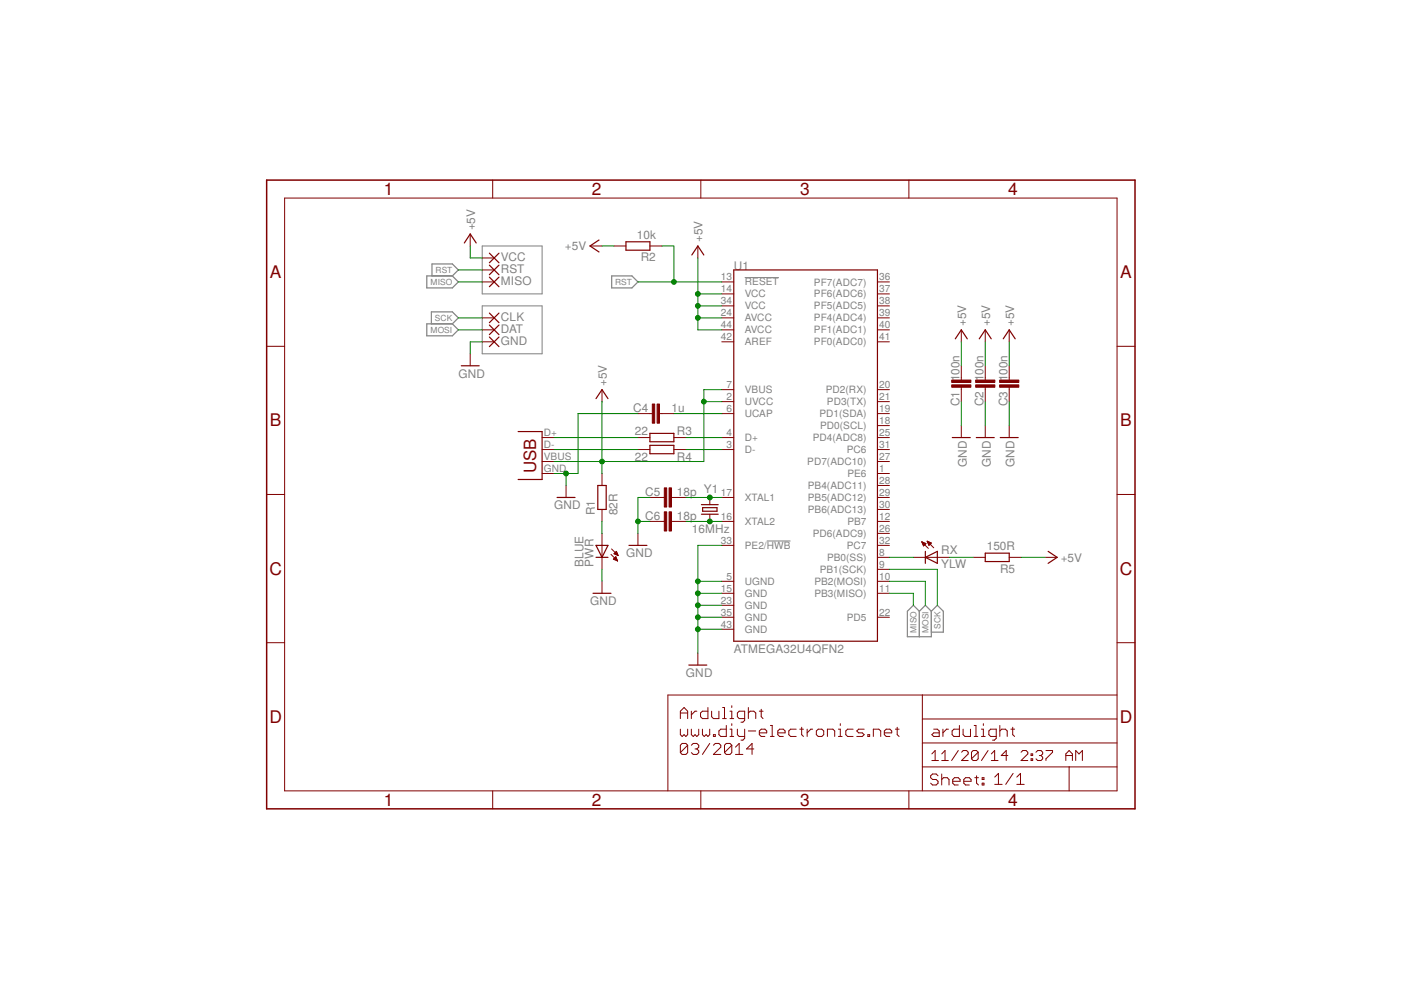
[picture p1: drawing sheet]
<svg xmlns="http://www.w3.org/2000/svg" width="297mm" height="210mm" viewBox="0 0 297 210" stroke-linecap="round" stroke-linejoin="round" font-family="sans-serif">
<path d="M102.2 52.2h12.7v10.1h-12.7zM157.9 58.8h7.2M102.2 64.9h12.7v10.1h-12.7zM162.6 114.7h5" fill="none" stroke="#808080" stroke-width=".21"/>
<path d="M90.5 58.5h5.4l1.3 1.3-1.3 1.2h-5.4zM91.6 58.5v-2.5h4.3l1.3 1.2-1.3 1.3M129.7 58.5h4.3l1.3 1.3-1.3 1.2h-4.3zM90.5 68.7h5.4l1.3 1.2-1.3 1.3h-5.4zM91.5 68.7v-2.6h4.4l1.3 1.3-1.3 1.3M194.9 129.6l1.3-1.3 1.3 1.3M194.9 129.6l-1.2-1.3-1.3 1.3v5.4h5.1v-5.4M194.9 129.6v5.4M197.5 129.6l1.2-1.3 1.3 1.3v4.4h-2.5" fill="none" stroke="#808080" stroke-width=".25"/>
<g fill="none" stroke="#800000" stroke-width=".21">
<path d="M104.5 38.2v3.8M148.6 38.2v3.8M192.7 38.2v3.8M60.3 42h176.5v125.7h-176.5zM99.7 49.6v2.6M102.2 59.8h2.6M102.2 57.2h2.6M102.2 54.7h2.6M125.1 52.2h2.5M130.2 52.2h2.5M137.8 52.2h2.5M148 52.2v2.5"/>
<path d="M153 59.8h2.6M186 59.8h2.6M56.5 73.4h3.8M99.7 75v2.6M102.2 72.5h2.6M102.2 67.4h2.6M102.2 69.9h2.6M153 72.5h2.6M153 67.4h2.6M153 69.9h2.6M153 64.9h2.6M153 62.3h2.6"/>
<path d="M186 72.5h2.6M186 67.4h2.6M186 69.9h2.6M186 64.9h2.6M186 62.3h2.6M203.8 69.9v2.6M203.8 77.6v3M208.9 69.9v2.6M208.9 77.6v3M214 69.9v2.6M214 77.6v3M236.8 73.4h3.8"/>
<path d="M114.9 92.8h2.6M114.9 95.3h2.6M114.9 97.9h2.6M127.6 82.6v2.6M135.3 92.8h2.5M135.3 95.3h2.5M135.3 87.7h3M139.8 87.7h3.1M142.9 92.8h2.5M142.9 95.3h2.5M153 92.8h2.6M153 95.3h2.6"/>
<path d="M153 87.7h2.6M153 82.6h2.6M153 85.2h2.6M186 92.8h2.6M186 95.3h2.6M186 90.2h2.6M186 87.7h2.6M186 82.6h2.6M186 85.2h2.6M186 97.9h2.6M203.8 82.1v3.1M203.8 90.2v2.6"/>
<path d="M208.9 82.1v3.1M208.9 90.2v2.6M214 82.1v3.1M214 90.2v2.6M56.5 104.8h3.8M114.9 100.4h2.6M120 102.9v2.6M127.6 100.4v2.5M127.6 108v2.6M127.6 113.1v7.6M129.5 117.5l1.4 1.4M129.7 116.4l1.4 1.4"/>
<path d="M130 118.6l.9 .3M130 118.6h.8M130.2 118.4h.5M130.2 117.3h.7M130.3 117.5h.6M130.3 118.3h.4M130.3 118.7h.5M130.4 117.2h.4M130.4 118.2h.2M130.5 117.1h.3M130.5 118.1h.1M130.6 118l.3 .9"/>
<path d="M130.6 118l-.6 .6M130.6 117.6h.4M130.6 117h.1M130.6 118.8h.3M130.7 116.9l.4 .9-.9-.4zM130.9 117.7h.1M130.9 118.9h.1M135.3 113.1v2.5M137.8 105.5h3M137.8 110.6h3M142.4 105.5h3M142.4 110.6h3"/>
<path d="M150.5 105.5v1.5M150.5 109v1.6M153 105.5h2.6M153 110.6h2.6M153 115.6h2.6M186 118.2h2.6M186 102.9h2.6M186 105.5h2.6M186 108h2.6M186 110.6h2.6M186 115.6h2.6M186 113.1h2.6"/>
<path d="M186 100.4h2.6M193.7 118.2h7.6M195.4 114.9l.9 .4-.5 .5zM195.4 114.9l1.4 1.4M195.5 114.9h.1M195.5 115h.4M195.6 115.2h.6M195.6 115.3h.7M195.7 115.4h.5M195.7 115.5h.3M195.8 115.7h.1M196.6 114.7l1.4 1.4"/>
<path d="M196.6 114.7l.9 .4-.5 .5zM196.6 114.8h.1M196.7 114.9h.3M196.7 115h.6M196.8 115.2h.6M196.8 115.3h.5M196.9 115.4h.3M196.9 115.5h.2M206.4 118.2h2.5M214 118.2h2.5M221.6 118.2h2.5M236.8 104.8h3.8"/>
<path d="M56.5 136.3h3.8M127.6 123.3v2.5M148 138.5v2.5M153 125.8h2.6M153 128.3h2.6M153 130.9h2.6M153 133.4h2.6M153 123.3h2.6M186 125.8h2.6M186 130.9h2.6M186 120.7h2.6M186 123.3h2.6"/>
<path d="M236.8 136.3h3.8M144.3 152.4v-1.6l.7-.8 .8 .8v1.6M144.3 154.6v1.2l.3 .3 .4-.3 .4 .3 .4-.3v-1.2M144.3 151.2h1.5M145.8 158l-.4-.4h-.8l-.3 .4v1.6M145.8 158v1.6l-.4 .4h-.8l-.3-.4M145.8 158l-1.5 1.6M146.6 150.8v1.6M146.6 154.6v1.2l.4 .3 .4-.3 .3 .3 .4-.3v-1.2M146.6 158l.4-.4h.7l.4 .4v.4l-.4 .4M147.4 158.8h.3M147.7 150.8h-.3l-.8 .8"/>
<path d="M147.7 158.8l.4 .4v.4l-.4 .4h-.7l-.4-.4M148.9 154.6v1.2l.4 .3 .4-.3 .4 .3 .4-.3v-1.2M150.1 150v2.4h-1.2l-.4-.4v-.8l.4-.4h1.2M150.5 157.6l-1.6 2.4M150.9 150.8v1.2l.4 .4h1.1v-1.6M151.3 155.8h.4v.3h-.4zM151.3 158l.4-.4h.7l.4 .4v.4l-1.5 1.6h1.5M153.2 152.4h.8M153.2 150h.4v2.4M154 153.8v2.3h-1.2l-.4-.3v-.8l.4-.4h1.2M154.8 150.8h.4v1.6M154.8 152.4h.8"/>
<path d="M154.8 154.6h.4v1.5M154.8 156.1h.8M155.2 158l-.4-.4h-.8l-.4 .4v1.6M155.2 149.6v.4M155.2 153.4v.4M155.2 158v1.6l-.4 .4h-.8l-.4-.4M155.2 158l-1.6 1.6M155.9 160h1.6M155.9 158.4l.8-.8v2.4M156.3 154.6v1.2l.4 .3h1.2M157.9 152.4h-1.2l-.4-.4v-.8l.4-.4h1.2v1.9l-.4 .4h-.4M157.9 154.6v1.9l-.4 .4h-.4"/>
<path d="M158.7 151.2l.3-.4h.8l.4 .4v1.2M158.7 150v2.4M158.7 155h1.5M159.8 158.8h-1.5l1.1-1.2v2.4M161 150.8h.8M161 155.4h1.6v-.4l-.4-.4h-.8l-.4 .4v.8l.4 .3h.8M161.4 150.4v1.6l.4 .4M163.3 156.1h.8M163.3 153.8h.4v2.3M164.9 155.4h1.6v-.4l-.4-.4h-.8l-.4 .4v.8l.4 .3h.8M168.8 154.6h-1.2l-.4 .4v.8l.4 .3h1.2M169.6 154.6h.7"/>
<path d="M170 154.2v1.6l.3 .3M171.1 154.6v1.5M172.3 154.6h-.4l-.8 .8M173.1 155l.4-.4h.7l.4 .4v.8l-.4 .3h-.7l-.4-.3zM175.4 156.1v-1.5h1.2l.4 .4v1.1M177.8 156.1h.7M177.8 154.6h.4v1.5M178.2 153.4v.4M180.9 154.6h-1.2l-.4 .4v.8l.4 .3h1.2M183.2 154.6h-1.1l-.4 .4 .4 .4h.7l.4 .4-.4 .3h-1.1M184 155.8h.4v.3h-.4zM185.2 156.1v-1.5h1.1l.4 .4v1.1"/>
<path d="M187.5 155.4h1.6v-.4l-.4-.4h-.8l-.4 .4v.8l.4 .3h.8M189.8 154.6h.8M190.2 154.2v1.6l.4 .3M195.6 147.4v20.3M195.6 157.5h41.2M195.6 152.4h41.2M197.6 159.9l.7-.8v2.1M198 154.6h.7l.4 .4v1.1h-1.1l-.4-.3 .4-.4h1.1M199.7 159.9l.7-.8v2.1M199.9 154.6v1.5M201.1 154.6h-.4l-.8 .8M203.2 159.1l-1.4 2.1"/>
<path d="M203.4 153.8v2.3h-1.2l-.3-.3v-.8l.3-.4h1.2M203.9 159.5l.3-.4h.7l.4 .4v.4l-1.4 1.3h1.4M204.2 154.6v1.2l.4 .3h1.2v-1.5M206.5 156.1h.8M206.5 153.8h.4v2.3M207.4 159.5v1.4l-.4 .3h-.7l-.3-.3M207.4 159.5l-.4-.4h-.7l-.3 .4v1.4M207.4 159.5l-1.4 1.4M208.1 156.1h.8M208.1 154.6h.4v1.5M208.5 153.4v.4M209.5 159.1l-1.4 2.1"/>
<path d="M210.2 159.9l.7-.8v2.1M211.2 156.1h-1.2l-.3-.3v-.8l.3-.4h1.2v1.9l-.4 .4h-.4M212 155l.4-.4h.8l.4 .4v1.1M212 153.8v2.3M214.3 154.6h.8M214.7 154.2v1.6l.4 .3M216.5 159.5l.4-.4h.7l.3 .4v.4l-1.4 1.3h1.4M218.6 159.9h.3v.3h-.3zM219.6 159.5l.4-.4h.7l.4 .4v.4l-.4 .3M221.8 159.1h1.4v.4l-1.4 1.4v.3M236.8 147.4h-95.2v20.3M104.5 167.7v3.8"/>
<path d="M148.6 167.7v3.8M192.7 167.7v3.8M195.6 162.6h41.2M197.6 161.2h1.4M198.9 164.5l-.4-.4h-.8l-.4 .4v.4l.4 .4h.8l.4 .4v.4l-.4 .3h-.8l-.4-.3M199.7 161.2h1.4M199.7 164.1v2.3M199.7 165.3l.3-.4h.8l.4 .4v1.1M202 165.7h1.6v-.4l-.4-.4h-.8l-.4 .4v.8l.4 .3h.8M204.3 165.7h1.6v-.4l-.4-.4h-.8l-.4 .4v.8l.4 .3h.8M206.7 164.9h.8M207.1 164.5v1.6l.4 .3"/>
<path d="M208.2 164.9h.4v.4h-.4zM208.2 166.1h.4v.3h-.4zM210.2 161.2h1.4M210.9 164.8l.8-.8v2.3M210.9 166.3h1.6M213.7 160.2h-1.4l1-1.1v2.1M214.8 164l-1.6 2.3M215.6 166.3h1.5M215.6 164.8l.8-.8v2.3M218.6 160.9h.3v.3h-.3zM220.4 160.2h.3M220.7 160.2l.4 .3v.4l-.4 .3h-.7l-.4-.3"/>
<path d="M226 160.2h1.4M226 161.2v-1.3l.7-.8 .7 .8v1.3M226.7 162.6v5.1M228.1 161.2v-2.1l.7 .8 .7-.8v2.1"/>
</g>
<g fill="none" stroke="#800000" stroke-width=".25">
<path d="M98.4 51.5l1.3-1.9 1.3 1.9M103.8 56.2l2 2.1M103.8 58.8l2 2M103.8 53.7l2 2M105.8 56.2l-2 2.1M105.8 58.8l-2 2M105.8 53.7l-2 2M127 50.9l-1.9 1.3 1.9 1.2M132.7 51.3h5.1v1.7h-5.1zM146.7 54.1l1.3-1.9 1.2 1.9M155.6 57.2h30.4v78.8h-30.4zM97.8 77.6h3.8"/>
<path d="M103.8 71.5l2 2M103.8 68.9l2 2.1M103.8 66.4l2 2M105.8 71.5l-2 2M105.8 68.9l-2 2.1M105.8 66.4l-2 2M202.5 71.8l1.3-1.9 1.3 1.9M207.6 71.8l1.3-1.9 1.3 1.9M212.7 71.8l1.3-1.9 1.2 1.9M109.9 91.5h5v10.2h-5M126.4 84.5l1.2-1.9 1.3 1.9M137.8 91.9h5.1v1.8h-5.1z"/>
<path d="M137.8 94.4h5.1v1.8h-5.1zM201.9 92.8h3.8M207 92.8h3.8M212.1 92.8h3.8M118.1 105.5h3.8M126.4 115.6h2.5l-1.3 2.6zM126.4 118.2h2.5M126.7 102.9h1.8v5.1h-1.8zM133.3 115.6h3.9M148.7 107h3.6M148.7 109h3.6M149 107.6h3v.8h-3z"/>
<path d="M196.2 118.2l2.5-1.3v2.5zM196.2 116.9v2.5M208.9 117.3h5.1v1.8h-5.1zM222.2 116.9l1.9 1.3-1.9 1.2M125.7 125.8h3.8M146 141h3.9"/>
</g>
<g fill="#800000" stroke="#800000" stroke-width=".21">
<path d="M141.9 103.4h.5v4.1h-.5z"/>
<path d="M140.8 103.4h.6v4.1h-.6z"/>
<path d="M141.9 108.5h.5v4.1h-.5z"/>
<path d="M140.8 108.5h.6v4.1h-.6z"/>
<path d="M139.3 85.7h.5v4h-.5z"/>
<path d="M138.3 85.7h.5v4h-.5z"/>
<path d="M201.8 80.6h4v.5h-4z"/>
<path d="M201.8 81.6h4v.5h-4z"/>
<path d="M206.9 80.6h4v.5h-4z"/>
<path d="M206.9 81.6h4v.5h-4z"/>
<path d="M211.9 80.6h4.1v.5h-4.1z"/>
<path d="M211.9 81.6h4.1v.5h-4.1z"/>
</g>
<path d="M56.5 38.2h184.1v133.3h-184.1z" fill="none" stroke="#800000" stroke-width=".32"/>
<g fill="none" stroke="#008000" stroke-width=".21">
<path d="M97.2 59.8h5M97.2 57.2h5M99.7 52.2v2.5h2.5M127.6 52.2h2.6M135.3 59.8h17.7M140.3 52.2h2.6v7.6M148 54.7v15.2h5M97.2 69.9h5M97.2 67.4h5M102.2 72.5h-2.5v2.5M148 62.3h5M148 67.4h5"/>
<path d="M148 64.9h5M203.8 72.5v5.1M208.9 72.5v5.1M214 72.5v5.1M117.5 92.8h17.8M117.5 95.3h17.8M127.6 85.2v15.2M135.3 87.7h-12.7v12.7h-5.1M142.9 87.7h10.1M145.4 92.8h7.6M145.4 95.3h7.6M149.2 85.2h3.8"/>
<path d="M153 82.6h-3.8v15.3h-31.7M203.8 85.2v5M208.9 85.2v5M214 85.2v5M120 100.4v2.5M127.6 110.6v2.5M135.3 110.6h2.5M137.8 105.5h-2.5v7.6M145.4 105.5h7.6M145.4 110.6h7.6M153 115.6h-5v22.9M188.6 118.2h5.1"/>
<path d="M201.3 118.2h5.1M216.5 118.2h5.1M127.6 120.7v2.6M148 133.4h5M148 130.9h5M148 128.3h5M148 125.8h5M148 123.3h5M188.6 125.8h5.1v2.5M188.6 123.3h7.6v5M188.6 120.7h10.1v7.6"/>
</g>
<g fill="#008000" stroke="#008000" stroke-width=".21">
<circle cx="148" cy="62.3" r=".51"/>
<circle cx="148" cy="67.4" r=".51"/>
<circle cx="148" cy="64.9" r=".51"/>
<circle cx="149.2" cy="85.2" r=".51"/>
<circle cx="127.6" cy="97.9" r=".51"/>
<circle cx="142.9" cy="59.8" r=".51"/>
<circle cx="150.5" cy="105.5" r=".51"/>
<circle cx="150.5" cy="110.6" r=".51"/>
<circle cx="135.3" cy="110.6" r=".51"/>
<circle cx="148" cy="133.4" r=".51"/>
<circle cx="148" cy="130.9" r=".51"/>
<circle cx="148" cy="128.3" r=".51"/>
<circle cx="148" cy="125.8" r=".51"/>
<circle cx="148" cy="123.3" r=".51"/>
<circle cx="120" cy="100.4" r=".51"/>
</g>
<g font-size="3.7" fill="#800000">
<text x="81.4" y="41.4">1</text>
<text x="125.5" y="41.4">2</text>
<text x="169.6" y="41.4">3</text>
<text x="213.8" y="41.4">4</text>
<text x="57.2" y="59">A</text>
<text x="237.5" y="59">A</text>
<text x="57.2" y="90.4">B</text>
<text x="237.5" y="90.4">B</text>
<text x="57.1" y="121.8">C</text>
<text x="237.4" y="121.8">C</text>
<text x="57.1" y="153.3">D</text>
<text x="237.4" y="153.3">D</text>
<text x="81.4" y="170.9">1</text>
<text x="125.5" y="170.9">2</text>
<text x="169.6" y="170.9">3</text>
<text x="213.8" y="170.9">4</text>
</g>
<text font-size="3.6" fill="#800000" x="113.7" y="100.4" transform="rotate(-90 113.7 100.4)">USB</text>
<g font-size="2.5" fill="#808080">
<text x="100.7" y="48.9" transform="rotate(-90 100.7 48.9)">+5V</text>
<text x="119.8" y="52.9">+5V</text>
<text x="135" y="50.6">10k</text>
<text x="149" y="51.4" transform="rotate(-90 149 51.4)">+5V</text>
<text x="106.2" y="57.9">RST</text>
<text x="106.2" y="55.4">VCC</text>
<text x="135.8" y="55.4">R2</text>
<text x="155.6" y="57.2">U1</text>
<text x="106.2" y="60.5">MISO</text>
<text x="106.2" y="70.6">DAT</text>
<text x="106.2" y="68.1">CLK</text>
<text x="204.8" y="69.2" transform="rotate(-90 204.8 69.2)">+5V</text>
<text x="209.9" y="69.2" transform="rotate(-90 209.9 69.2)">+5V</text>
<text x="215" y="69.2" transform="rotate(-90 215 69.2)">+5V</text>
<text x="106.2" y="73.2">GND</text>
<text x="97.2" y="80.1">GND</text>
<text x="128.7" y="81.9" transform="rotate(-90 128.7 81.9)">+5V</text>
<text x="203.4" y="80.8" transform="rotate(-90 203.4 80.8)">100n</text>
<text x="208.5" y="80.8" transform="rotate(-90 208.5 80.8)">100n</text>
<text x="213.6" y="80.8" transform="rotate(-90 213.6 80.8)">100n</text>
<text x="134.3" y="87.3">C4</text>
<text x="142.4" y="87.3">1u</text>
<text x="203.4" y="86.2" transform="rotate(-90 203.4 86.2)">C1</text>
<text x="208.5" y="86.2" transform="rotate(-90 208.5 86.2)">C2</text>
<text x="213.6" y="86.2" transform="rotate(-90 213.6 86.2)">C3</text>
<text x="134.6" y="92.1">22</text>
<text x="143.5" y="92.1">R3</text>
<text x="134.6" y="97.7">22</text>
<text x="143.5" y="97.7">R4</text>
<text x="205" y="99.1" transform="rotate(-90 205 99.1)">GND</text>
<text x="210" y="99.1" transform="rotate(-90 210 99.1)">GND</text>
<text x="215.1" y="99.1" transform="rotate(-90 215.1 99.1)">GND</text>
<text x="136.8" y="105.1">C5</text>
<text x="143.5" y="105.1">18p</text>
<text x="149.2" y="104.5">Y1</text>
<text x="117.5" y="108">GND</text>
<text x="126.1" y="109.3" transform="rotate(-90 126.1 109.3)">R1</text>
<text x="130.9" y="109.3" transform="rotate(-90 130.9 109.3)">82R</text>
<text x="136.8" y="110.2">C6</text>
<text x="143.5" y="110.2">18p</text>
<text x="146.7" y="113.1">16MHz</text>
<text x="132.7" y="118.2">GND</text>
<text x="199.5" y="117.4">RX</text>
<text x="209.2" y="116.6">150R</text>
<text x="224.9" y="119.2">+5V</text>
<text x="123.7" y="120.2" transform="rotate(-90 123.7 120.2)">BLUE</text>
<text x="125.9" y="120.2" transform="rotate(-90 125.9 120.2)">PWR</text>
<text x="199.5" y="120.5">YLW</text>
<text x="212" y="121.4">R5</text>
<text x="125.1" y="128.3">GND</text>
<text x="145.4" y="143.6">GND</text>
<text x="155.6" y="138.5">ATMEGA32U4QFN2</text>
</g>
<g font-size="2.1" fill="#808080">
<text x="152.8" y="59.4">13</text>
<text x="186.4" y="59.4">36</text>
<text x="152.8" y="62">14</text>
<text x="152.8" y="64.5">34</text>
<text x="157.9" y="60.5">RESET</text>
<text x="157.9" y="63.1">VCC</text>
<text x="157.9" y="65.6">VCC</text>
<text x="172.6" y="65.6">PF5(ADC5)</text>
<text x="172.6" y="63.1">PF6(ADC6)</text>
<text x="172.6" y="60.5">PF7(ADC7)</text>
<text x="186.4" y="64.5">38</text>
<text x="186.4" y="62">37</text>
<text x="152.8" y="67">24</text>
<text x="152.8" y="69.6">44</text>
<text x="157.9" y="68.1">AVCC</text>
<text x="157.9" y="70.7">AVCC</text>
<text x="172.6" y="70.7">PF1(ADC1)</text>
<text x="172.6" y="68.2">PF4(ADC4)</text>
<text x="186.4" y="69.6">40</text>
<text x="186.4" y="67">39</text>
<text x="152.8" y="72.1">42</text>
<text x="157.9" y="73.2">AREF</text>
<text x="172.6" y="73.2">PF0(ADC0)</text>
<text x="186.4" y="72.1">41</text>
<text x="154" y="82.3">7</text>
<text x="157.9" y="83.4">VBUS</text>
<text x="175.1" y="83.4">PD2(RX)</text>
<text x="186.4" y="82.3">20</text>
<text x="154" y="87.3">6</text>
<text x="154" y="84.8">2</text>
<text x="157.9" y="88.5">UCAP</text>
<text x="157.9" y="85.9">UVCC</text>
<text x="173.7" y="88.5">PD1(SDA)</text>
<text x="175.3" y="85.9">PD3(TX)</text>
<text x="186.4" y="89.9">18</text>
<text x="186.4" y="87.3">19</text>
<text x="186.4" y="84.8">21</text>
<text x="115.3" y="92.4">D+</text>
<text x="115.3" y="95">D-</text>
<text x="154" y="92.4">4</text>
<text x="154" y="95">3</text>
<text x="157.9" y="93.5">D+</text>
<text x="172.3" y="93.5">PD4(ADC8)</text>
<text x="173.9" y="91">PD0(SCL)</text>
<text x="186.4" y="95">31</text>
<text x="186.4" y="92.4">25</text>
<text x="115.3" y="97.5">VBUS</text>
<text x="115.3" y="100">GND</text>
<text x="157.9" y="96.1">D-</text>
<text x="171.1" y="98.6">PD7(ADC10)</text>
<text x="179.5" y="96.1">PC6</text>
<text x="179.7" y="101.2">PE6</text>
<text x="186.4" y="97.5">27</text>
<text x="186.4" y="100">1</text>
<text x="152.8" y="105.1">17</text>
<text x="157.9" y="106.2">XTAL1</text>
<text x="171.3" y="103.7">PB4(ADC11)</text>
<text x="171.3" y="106.2">PB5(ADC12)</text>
<text x="186.4" y="102.6">28</text>
<text x="186.4" y="105.1">29</text>
<text x="186.4" y="107.7">30</text>
<text x="152.8" y="110.2">16</text>
<text x="157.9" y="111.3">XTAL2</text>
<text x="171.3" y="108.8">PB6(ADC13)</text>
<text x="172.3" y="113.9">PD6(ADC9)</text>
<text x="179.7" y="111.3">PB7</text>
<text x="186.4" y="110.2">12</text>
<text x="186.4" y="112.7">26</text>
<text x="152.8" y="115.3">33</text>
<text x="157.9" y="116.4">PE2/HWB</text>
<text x="175.3" y="118.9">PB0(SS)</text>
<text x="179.5" y="116.4">PC7</text>
<text x="186.4" y="117.8">8</text>
<text x="186.4" y="115.3">32</text>
<text x="152.8" y="125.4">15</text>
<text x="154" y="122.9">5</text>
<text x="157.9" y="124">UGND</text>
<text x="172.7" y="124">PB2(MOSI)</text>
<text x="173.8" y="121.5">PB1(SCK)</text>
<text x="186.4" y="120.4">9</text>
<text x="186.4" y="122.9">10</text>
<text x="186.4" y="125.4">11</text>
<text x="152.8" y="128">23</text>
<text x="152.8" y="130.5">35</text>
<text x="157.9" y="126.5">GND</text>
<text x="157.9" y="129.1">GND</text>
<text x="157.9" y="131.6">GND</text>
<text x="172.7" y="126.6">PB3(MISO)</text>
<text x="179.5" y="131.6">PD5</text>
<text x="186.4" y="130.5">22</text>
<text x="152.8" y="133">43</text>
<text x="157.9" y="134.2">GND</text>
</g>
<g font-size="1.8" fill="#808080">
<text x="92.3" y="57.9">RST</text>
<text x="91.3" y="60.4">MISO</text>
<text x="130.4" y="60.4">RST</text>
<text x="91.3" y="70.6">MOSI</text>
<text x="92.2" y="68">SCK</text>
<text x="194.3" y="134.2" transform="rotate(-90 194.3 134.2)">MISO</text>
<text x="196.8" y="134.2" transform="rotate(-90 196.8 134.2)">MOSI</text>
<text x="199.4" y="133.3" transform="rotate(-90 199.4 133.3)">SCK</text>
</g>
</svg>
